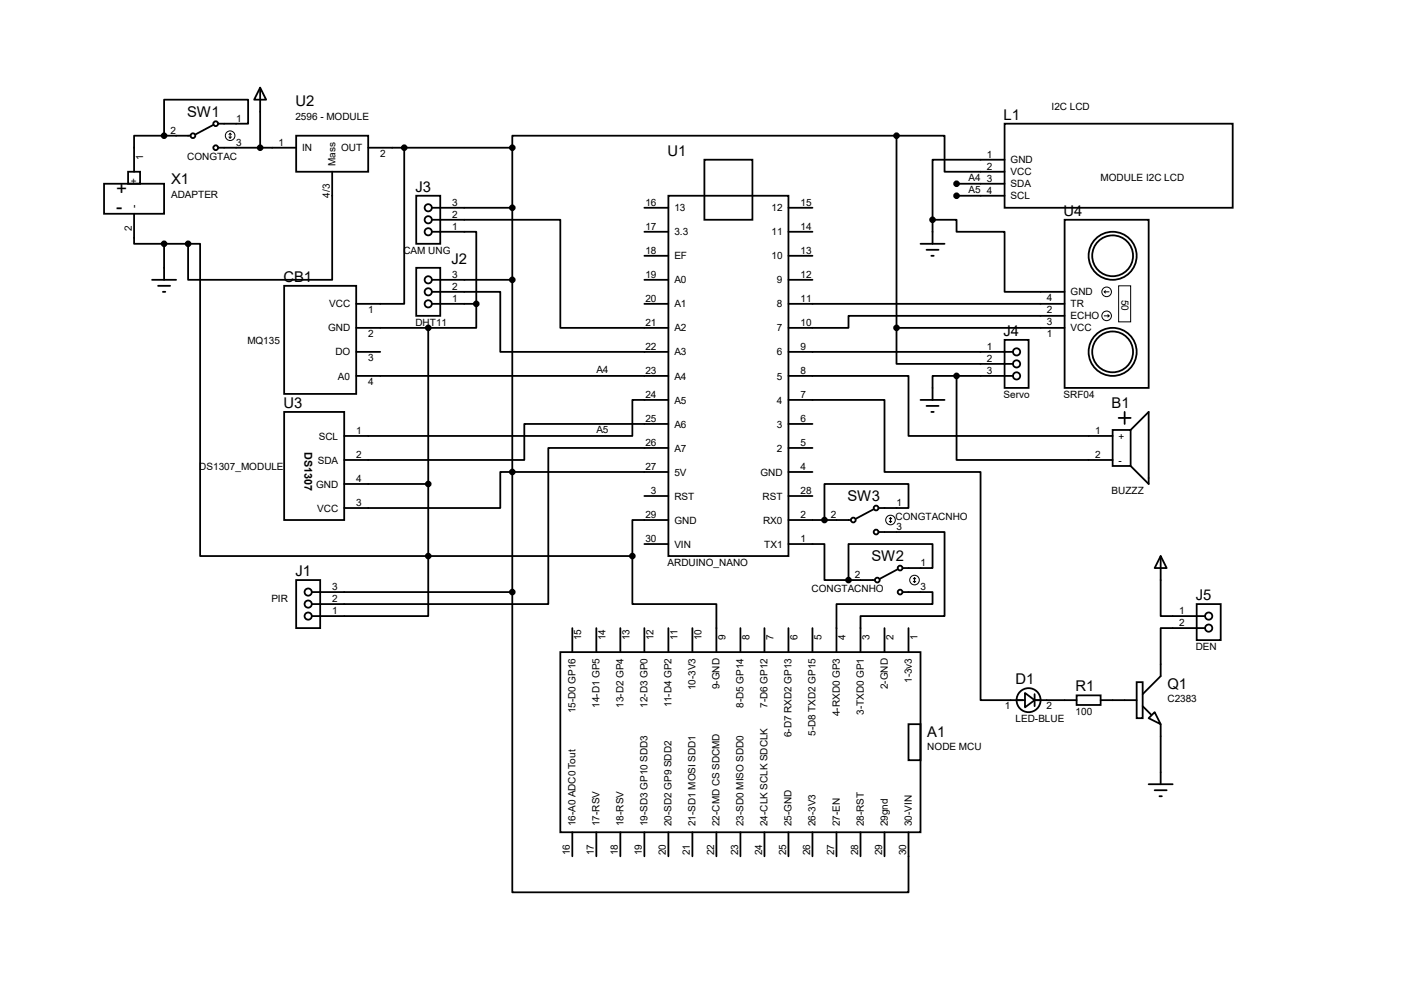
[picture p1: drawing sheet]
<svg xmlns="http://www.w3.org/2000/svg" width="297mm" height="210mm" viewBox="0 0 297 210" stroke-linecap="round" stroke-linejoin="round" font-family="sans-serif">
<g fill="none" stroke="#000" stroke-width=".38">
<path d="M55 18.5l1.3 2.6h-2.5zM55 18.5v12.7M22 38.9h12.7v6.3h-12.7zM27.1 36.3h2.5v2.6h-2.5zM34.7 28.7h-6.3v7.6M34.7 28.7h5.6M45.1 26.4l-3.8 2M46.1 26.2h6.4v-5.1h-17.8v7.6M46.1 31.2h16.6M62.7 28.7h15.2v7.6h-15.2zM70.3 36.3v22.9h-30.5v-7.6M77.9 31.2h30.5"/>
<path d="M85.5 31.2v33.1h-10.1M108.4 31.2v94M149 33.8h10.2v12.7h-10.2zM189.7 28.7h10.1v7.6h12.7M189.7 28.7h-81.3v2.5M189.7 28.7v40.6M202.4 38.9h10.1M212.5 26.2h48.3v17.7h-48.3zM212.5 33.8h-15.2v12.7M28.4 45.2v6.4h6.3M32.2 59.2h5.1M34.7 51.6h5.1"/>
<path d="M34.7 51.6v7.6M39.8 51.6h2.5v66h48.3M88.1 56.6h5v10.2h-5zM88.1 41.4h5v10.2h-5zM91.4 46.5h27.1v22.8h22.9M91.4 49h9.4v15.3M91.4 43.9h17M91.4 59.2h17M136.3 43.9h5.1M136.3 59.2h5.1M136.3 49h5.1M136.3 54.1h5.1"/>
<path d="M141.4 41.4h25.4v76.2h-25.4zM166.8 43.9h5.1M166.8 59.2h5.1M166.8 49h5.1M166.8 54.1h5.1M194.7 51.6h5.1M196 52.8h2.5M197 54.1h.5M197.3 46.5h5.1v2.5h10.1v12.7h12.7M197.3 46.5v5.1M202.4 41.4h10.1M225.2 46.5h17.8v35.5h-17.8z"/>
<path d="M33.4 60.5h2.6M34.5 61.7h.5M60.1 60.5h15.3v22.8h-15.3zM75.4 79.5h66M75.4 69.3h15.2M75.4 74.4h5M90.6 69.3v48.3M91.4 61.7h14.4v12.7h35.6M91.4 64.3h9.4M100.8 64.3v5h-10.2M136.3 64.3h5.1M166.8 79.5h25.4v12.7h43.2"/>
<path d="M166.8 64.3h58.4M166.8 74.4h47.5M189.7 69.3v7.7h24.6M189.7 69.3h35.5M202.4 79.5h-5.1v5.1M202.4 79.5v17.8h33M202.4 79.5h11.9M212.5 71.9h5.1v10.1h-5.1zM225.2 66.8h-45.7v2.5h-12.7M60.1 87.1h12.7v22.9h-12.7zM141.4 89.7h-30.5v7.6h-38.1M141.4 84.6h-7.6v7.6h-61"/>
<path d="M141.4 99.8h-35.6v7.6h-33M141.4 94.7h-25.4v33.1h-50M166.8 84.6h20.3v15.2h20.3v48.3h9.4M166.8 99.8h5.1M166.8 89.7h5.1M166.8 94.7h5.1M194.7 84.6h5.1M196 85.9h2.5M197 87.1h.5M235.4 90.9h3.8v7.7h-3.8zM236.6 88.4h2.6M237.9 87.1v2.6"/>
<path d="M239.2 90.9l3.8-3.8v15.3l-3.8-3.8M72.8 102.4h17.8M90.6 117.6v12.7h-24.6M90.6 117.6h43.2M133.8 117.6v10.2h17.8v10.1M136.3 104.9h5.1M136.3 115.1h5.1M141.4 110h-7.6v7.6M166.8 115.1h7.6v7.6h5.1M166.8 110h13.2M166.8 104.9h5.1M184.8 107.7l-3.8 2"/>
<path d="M185.8 112.5h14v17.8h-17.8v7.6M185.8 107.4h6.4v-5h-17.8v7.6M245.5 117.6l1.3 2.5h-2.5zM245.5 117.6v12.7h9.4M62.7 122.7h5v10.1h-5zM66 125.2h42.4M108.4 125.2v63.5h83.8v-12.7M118.5 137.9h76.2v38.1h-76.2zM121.1 132.8v5.1M126.2 132.8v5.1M131.2 132.8v5.1M136.3 132.8v5.1"/>
<path d="M141.4 132.8v5.1M146.5 132.8v5.1M156.6 132.8v5.1M161.7 132.8v5.1M166.8 132.8v5.1M171.9 132.8v5.1M179.5 122.7h5.6M187.1 132.8v5.1M189.9 120.4l-3.8 2M190.9 125.2h6.4v2.6h-20.3v10.1M190.9 120.1h6.4v-5h-17.8v7.6M192.2 132.8v5.1"/>
<path d="M253.2 127.8h5v7.6h-5zM254.9 132.8h-9.4v10.2l-3.8 3.8M192.2 153.2h2.5v7.6h-2.5zM216.8 146.6l2.1 1.5-2.1 1.5zM218.9 148.1h8.9M218.9 146.8v2.6M227.8 147.1h5v2h-5zM232.8 148.1h7.7M240.5 144.3h1.2v7.6h-1.2zM241.7 149.4l1.8 1.7M243 151.9l1.3-1.3 1.2 2.6zM245.5 153.2v12.7"/>
<path d="M121.1 176v5.1M126.2 176v5.1M131.2 176v5.1M136.3 176v5.1M141.4 176v5.1M146.5 176v5.1M151.6 176v5.1M156.6 176v5.1M161.7 176v5.1M166.8 176v5.1M171.9 176v5.1M177 176v5.1"/>
<path d="M182 176v5.1M187.1 176v5.1M243 165.9h5.1M244.3 167.1h2.5M245.3 168.4h.5"/>
<circle cx="40.8" cy="28.7" r=".51"/>
<circle cx="45.6" cy="31.2" r=".51"/>
<circle cx="45.6" cy="26.2" r=".51"/>
<circle cx="90.6" cy="43.9" r=".76"/>
<circle cx="90.6" cy="46.5" r=".76"/>
<circle cx="90.6" cy="59.2" r=".76"/>
<circle cx="90.6" cy="49" r=".76"/>
<circle cx="235.4" cy="54.1" r="5.1"/>
<circle cx="235.4" cy="54.1" r="4.3"/>
<circle cx="90.6" cy="64.3" r=".76"/>
<circle cx="90.6" cy="61.7" r=".76"/>
<circle cx="215.1" cy="79.5" r=".76"/>
<circle cx="215.1" cy="77" r=".76"/>
<circle cx="215.1" cy="74.4" r=".76"/>
<circle cx="235.4" cy="74.4" r="5.1"/>
<circle cx="235.4" cy="74.4" r="4.3"/>
<circle cx="180.5" cy="110" r=".51"/>
<circle cx="185.3" cy="107.4" r=".51"/>
<circle cx="185.3" cy="112.5" r=".51"/>
<circle cx="65.2" cy="130.3" r=".76"/>
<circle cx="65.2" cy="127.8" r=".76"/>
<circle cx="65.2" cy="125.2" r=".76"/>
<circle cx="185.6" cy="122.7" r=".51"/>
<circle cx="190.4" cy="120.1" r=".51"/>
<circle cx="190.4" cy="125.2" r=".51"/>
<circle cx="255.7" cy="132.8" r=".76"/>
<circle cx="255.7" cy="130.3" r=".76"/>
<circle cx="217.6" cy="148.1" r="2.54"/>
</g>
<g fill="none" stroke="#000" stroke-width=".21">
<path d="M48.4 29l.3 .2M48.7 28.2v1M48.7 28.2l-.3 .2M48.7 28.2l.2 .2M48.9 29l-.2 .2M233.6 66.8h1M233.6 61.7l.2 .3M233.6 61.7h1M233.8 61.5l-.2 .2M234.4 66.5l.2 .3M234.6 66.8l-.2 .3M236.6 60.5h2.6v7.6h-2.6z"/>
<path d="M188.1 110.2l.3 .3M188.4 109.5v1M188.4 109.5l-.3 .2M188.4 109.5l.2 .2M188.6 110.2l-.2 .3M193.2 122.9l.3 .3M193.5 122.2v1M193.5 122.2l-.3 .2M193.5 122.2l.2 .2M193.7 122.9l-.2 .3"/>
<circle cx="48.7" cy="28.7" r="1.02"/>
<circle cx="234.1" cy="66.8" r="1.02"/>
<circle cx="234.1" cy="61.7" r="1.02"/>
<circle cx="188.4" cy="110" r="1.02"/>
<circle cx="193.5" cy="122.7" r="1.02"/>
</g>
<g fill="#000" stroke="#000" stroke-width=".38">
<circle cx="34.7" cy="28.7" r=".51"/>
<circle cx="55" cy="31.2" r=".51"/>
<circle cx="85.5" cy="31.2" r=".51"/>
<circle cx="108.4" cy="31.2" r=".51"/>
<circle cx="189.7" cy="28.7" r=".51"/>
<circle cx="202.4" cy="38.9" r=".51"/>
<circle cx="34.7" cy="51.6" r=".51"/>
<circle cx="39.8" cy="51.6" r=".51"/>
<circle cx="108.4" cy="43.9" r=".51"/>
<circle cx="108.4" cy="59.2" r=".51"/>
<circle cx="197.3" cy="46.5" r=".51"/>
<circle cx="202.4" cy="41.4" r=".51"/>
<circle cx="90.6" cy="69.3" r=".51"/>
<circle cx="100.8" cy="64.3" r=".51"/>
<circle cx="189.7" cy="69.3" r=".51"/>
<circle cx="202.4" cy="79.5" r=".51"/>
<circle cx="108.4" cy="99.8" r=".51"/>
<circle cx="90.6" cy="117.6" r=".51"/>
<circle cx="90.6" cy="102.4" r=".51"/>
<circle cx="133.8" cy="117.6" r=".51"/>
<circle cx="174.4" cy="110" r=".51"/>
<circle cx="108.4" cy="125.2" r=".51"/>
<circle cx="179.5" cy="122.7" r=".51"/>
</g>
<g font-size="4">
<text x="24.6" y="41.2">+</text>
<text x="24.6" y="45">-</text>
</g>
<g font-size="3.1">
<text x="62.5" y="22.5">U2</text>
<text x="39.6" y="24.8">SW1</text>
<text x="212.3" y="25.3">L1</text>
<text x="141.2" y="32.9">U1</text>
<text x="36.2" y="39">X1</text>
<text x="87.9" y="40.6">J3</text>
<text x="225" y="45.6">U4</text>
<text x="59.9" y="59.6">CB1</text>
<text x="95.5" y="55.8">J2</text>
<text x="212.3" y="71">J4</text>
<text x="59.9" y="86.3">U3</text>
<text x="235.2" y="86.3">B1</text>
<text x="179.3" y="106">SW3</text>
<text x="184.4" y="118.7">SW2</text>
<text x="62.5" y="121.8">J1</text>
<text x="252.9" y="126.9">J5</text>
<text x="214.8" y="144.7">D1</text>
<text x="227.5" y="146.2">R1</text>
<text x="247" y="145.6">Q1</text>
<text x="196.2" y="155.8">A1</text>
</g>
<text font-size="2.3" x="64.4" y="95.7" transform="rotate(90 64.4 95.7)">DS1307</text>
<g font-size="2.1">
<text x="222.5" y="23.2">I2C LCD</text>
<text x="36.1" y="28.3">2</text>
<text x="50" y="25.8">1</text>
<text x="62.5" y="25.4">2596 - MODULE</text>
<text x="30.3" y="33.8" transform="rotate(-90 30.3 33.8)">1</text>
<text x="39.6" y="33.9">CONGTAC</text>
<text x="50" y="30.9">3</text>
<text x="58.9" y="30.9">1</text>
<text x="63.9" y="32">IN</text>
<text x="71" y="35.1" transform="rotate(-90 71 35.1)">Mass</text>
<text x="72.2" y="32">OUT</text>
<text x="80.4" y="33.2">2</text>
<text x="208.8" y="33.4">1</text>
<text x="208.8" y="35.9">2</text>
<text x="213.8" y="34.5">GND</text>
<text x="29" y="38.8" transform="rotate(-90 29 38.8)">+</text>
<text x="36.2" y="41.9">ADAPTER</text>
<text x="69.8" y="41.8" transform="rotate(-90 69.8 41.8)">4/3</text>
<text x="204.9" y="38.3">A4</text>
<text x="204.9" y="40.9">A5</text>
<text x="208.8" y="38.5">3</text>
<text x="208.8" y="41">4</text>
<text x="213.8" y="37.1">VCC</text>
<text x="213.8" y="39.6">SDA</text>
<text x="232.8" y="38.3">MODULE I2C LCD</text>
<text x="29" y="43.9" transform="rotate(-90 29 43.9)">-</text>
<text x="95.7" y="46.1">2</text>
<text x="95.7" y="43.6">3</text>
<text x="136.5" y="43.6">16</text>
<text x="142.7" y="44.7">13</text>
<text x="163.2" y="44.7">12</text>
<text x="169.3" y="43.6">15</text>
<text x="213.8" y="42.2">SCL</text>
<text x="27.9" y="48.9" transform="rotate(-90 27.9 48.9)">2</text>
<text x="85.3" y="53.7">CAM UNG</text>
<text x="95.7" y="48.6">1</text>
<text x="136.5" y="48.6">17</text>
<text x="136.5" y="53.7">18</text>
<text x="142.7" y="49.8">3.3</text>
<text x="163.2" y="49.8">11</text>
<text x="169.3" y="48.6">14</text>
<text x="169.3" y="53.7">13</text>
<text x="95.7" y="58.8">3</text>
<text x="136.5" y="58.8">19</text>
<text x="142.7" y="54.9">EF</text>
<text x="142.7" y="59.9">A0</text>
<text x="163.2" y="54.9">10</text>
<text x="164.3" y="59.9">9</text>
<text x="169.3" y="58.8">12</text>
<text x="69.6" y="65">VCC</text>
<text x="95.7" y="63.9">1</text>
<text x="95.7" y="61.3">2</text>
<text x="136.5" y="63.9">20</text>
<text x="142.7" y="65">A1</text>
<text x="164.3" y="65">8</text>
<text x="169.3" y="63.9">11</text>
<text x="221.5" y="63.7">4</text>
<text x="226.5" y="65">TR</text>
<text x="226.5" y="62.5">GND</text>
<text x="237.2" y="63.4" transform="rotate(90 237.2 63.4)">50</text>
<text x="69.4" y="70.1">GND</text>
<text x="77.9" y="66.2">1</text>
<text x="77.9" y="71.3">2</text>
<text x="87.9" y="69">DHT11</text>
<text x="136.5" y="69">21</text>
<text x="142.7" y="70.1">A2</text>
<text x="164.3" y="70.1">7</text>
<text x="169.3" y="69">10</text>
<text x="221.5" y="66.2">2</text>
<text x="221.5" y="68.7">3</text>
<text x="221.5" y="71.3">1</text>
<text x="226.5" y="67.6">ECHO</text>
<text x="226.5" y="70.1">VCC</text>
<text x="52.3" y="72.8">MQ135</text>
<text x="71" y="75.2">DO</text>
<text x="77.9" y="76.4">3</text>
<text x="136.5" y="74">22</text>
<text x="142.7" y="75.2">A3</text>
<text x="164.3" y="75.2">6</text>
<text x="169.3" y="74">9</text>
<text x="208.8" y="74">1</text>
<text x="208.8" y="76.6">2</text>
<text x="71.5" y="80.3">A0</text>
<text x="77.9" y="81.4">4</text>
<text x="126.2" y="79">A4</text>
<text x="136.5" y="79.1">23</text>
<text x="142.7" y="80.3">A4</text>
<text x="164.3" y="80.3">5</text>
<text x="169.3" y="79.1">8</text>
<text x="208.8" y="79.1">3</text>
<text x="136.5" y="84.2">24</text>
<text x="136.5" y="89.3">25</text>
<text x="142.7" y="85.3">A5</text>
<text x="164.3" y="85.3">4</text>
<text x="169.3" y="84.2">7</text>
<text x="169.3" y="89.3">6</text>
<text x="212.3" y="84.2">Servo</text>
<text x="225" y="84.2">SRF04</text>
<text x="67.4" y="93">SCL</text>
<text x="75.4" y="91.8">1</text>
<text x="126.2" y="91.7">A5</text>
<text x="136.5" y="94.4">26</text>
<text x="142.7" y="90.4">A6</text>
<text x="142.7" y="95.5">A7</text>
<text x="164.3" y="90.4">3</text>
<text x="164.3" y="95.5">2</text>
<text x="169.3" y="94.4">5</text>
<text x="231.6" y="91.8">1</text>
<text x="236.6" y="93">+</text>
<text x="42.2" y="99.4">DS1307_MODULE</text>
<text x="67.2" y="98">SDA</text>
<text x="75.4" y="102">4</text>
<text x="75.4" y="96.9">2</text>
<text x="136.5" y="99.4">27</text>
<text x="142.7" y="100.6">5V</text>
<text x="160.9" y="100.6">GND</text>
<text x="169.3" y="99.4">4</text>
<text x="231.6" y="96.9">2</text>
<text x="236.6" y="98">-</text>
<text x="66.9" y="103.1">GND</text>
<text x="75.4" y="107.1">3</text>
<text x="137.7" y="104.5">3</text>
<text x="142.7" y="105.7">RST</text>
<text x="161.3" y="105.7">RST</text>
<text x="169.3" y="104.5">28</text>
<text x="189.7" y="107.1">1</text>
<text x="235.2" y="104.5">BUZZZ</text>
<text x="67.1" y="108.2">VCC</text>
<text x="136.5" y="109.6">29</text>
<text x="142.7" y="110.7">GND</text>
<text x="161.4" y="110.7">RX0</text>
<text x="169.3" y="109.6">2</text>
<text x="175.8" y="109.6">2</text>
<text x="189.4" y="110.1">CONGTACNHO</text>
<text x="189.7" y="112.1">3</text>
<text x="136.5" y="114.7">30</text>
<text x="141.2" y="119.7">ARDUINO_NANO</text>
<text x="142.7" y="115.8">VIN</text>
<text x="161.7" y="115.8">TX1</text>
<text x="169.3" y="114.7">1</text>
<text x="194.7" y="119.8">1</text>
<text x="70.3" y="124.8">3</text>
<text x="171.7" y="125.3">CONGTACNHO</text>
<text x="180.8" y="122.3">2</text>
<text x="194.7" y="124.8">3</text>
<text x="57.4" y="127.3">PIR</text>
<text x="70.3" y="129.9">1</text>
<text x="70.3" y="127.4">2</text>
<text x="249.4" y="129.9">1</text>
<text x="123" y="135.4" transform="rotate(-90 123 135.4)">15</text>
<text x="128.1" y="135.4" transform="rotate(-90 128.1 135.4)">14</text>
<text x="133.1" y="135.4" transform="rotate(-90 133.1 135.4)">13</text>
<text x="138.2" y="135.4" transform="rotate(-90 138.2 135.4)">12</text>
<text x="143.3" y="135.4" transform="rotate(-90 143.3 135.4)">11</text>
<text x="148.4" y="135.4" transform="rotate(-90 148.4 135.4)">10</text>
<text x="153.5" y="135.4" transform="rotate(-90 153.5 135.4)">9</text>
<text x="158.5" y="135.4" transform="rotate(-90 158.5 135.4)">8</text>
<text x="163.6" y="135.4" transform="rotate(-90 163.6 135.4)">7</text>
<text x="168.7" y="135.4" transform="rotate(-90 168.7 135.4)">6</text>
<text x="173.8" y="135.4" transform="rotate(-90 173.8 135.4)">5</text>
<text x="178.9" y="135.4" transform="rotate(-90 178.9 135.4)">4</text>
<text x="183.9" y="135.4" transform="rotate(-90 183.9 135.4)">3</text>
<text x="189" y="135.4" transform="rotate(-90 189 135.4)">2</text>
<text x="194.1" y="135.4" transform="rotate(-90 194.1 135.4)">1</text>
<text x="249.4" y="132.5">2</text>
<text x="252.9" y="137.5">DEN</text>
<text x="126.8" y="149.7" transform="rotate(-90 126.8 149.7)">14-D1 GP5</text>
<text x="131.9" y="149.7" transform="rotate(-90 131.9 149.7)">13-D2 GP4</text>
<text x="137" y="149.7" transform="rotate(-90 137 149.7)">12-D3 GP0</text>
<text x="142.1" y="149.6" transform="rotate(-90 142.1 149.6)">11-D4 GP2</text>
<text x="147.2" y="146" transform="rotate(-90 147.2 146)">10-3V3</text>
<text x="152.2" y="145.8" transform="rotate(-90 152.2 145.8)">9-GND</text>
<text x="157.3" y="149.7" transform="rotate(-90 157.3 149.7)">8-D5 GP14</text>
<text x="162.4" y="149.7" transform="rotate(-90 162.4 149.7)">7-D6 GP12</text>
<text x="187.8" y="145.8" transform="rotate(-90 187.8 145.8)">2-GND</text>
<text x="192.9" y="144.4" transform="rotate(-90 192.9 144.4)">1-3v3</text>
<text x="247" y="148.5">C2383</text>
<text x="121.8" y="150.9" transform="rotate(-90 121.8 150.9)">15-D0 GP16</text>
<text x="167.5" y="155.9" transform="rotate(-90 167.5 155.9)">6-D7 RXD2 GP13</text>
<text x="172.6" y="155.6" transform="rotate(-90 172.6 155.6)">5-D8 TXD2 GP15</text>
<text x="177.6" y="151.5" transform="rotate(-90 177.6 151.5)">4-RXD0 GP3</text>
<text x="182.7" y="151.2" transform="rotate(-90 182.7 151.2)">3-TXD0 GP1</text>
<text x="212.6" y="150">1</text>
<text x="214.8" y="152.7">LED-BLUE</text>
<text x="221.4" y="150">2</text>
<text x="227.5" y="151.2">100</text>
<text x="196.2" y="158.7">NODE MCU</text>
<text x="121.8" y="174.8" transform="rotate(-90 121.8 174.8)">16-A0 ADC0 Tout</text>
<text x="126.8" y="174.8" transform="rotate(-90 126.8 174.8)">17-RSV</text>
<text x="131.9" y="174.8" transform="rotate(-90 131.9 174.8)">18-RSV</text>
<text x="137" y="174.8" transform="rotate(-90 137 174.8)">19-SD3 GP10 SDD3</text>
<text x="142.1" y="174.8" transform="rotate(-90 142.1 174.8)">20-SD2 GP9 SDD2</text>
<text x="147.2" y="174.8" transform="rotate(-90 147.2 174.8)">21-SD1 MOSI SDD1</text>
<text x="152.2" y="174.8" transform="rotate(-90 152.2 174.8)">22-CMD CS SDCMD</text>
<text x="157.3" y="174.8" transform="rotate(-90 157.3 174.8)">23-SD0 MISO SDD0</text>
<text x="162.4" y="174.8" transform="rotate(-90 162.4 174.8)">24-CLK SCLK SDCLK</text>
<text x="167.5" y="174.8" transform="rotate(-90 167.5 174.8)">25-GND</text>
<text x="172.6" y="174.8" transform="rotate(-90 172.6 174.8)">26-3V3</text>
<text x="177.6" y="174.8" transform="rotate(-90 177.6 174.8)">27-EN</text>
<text x="182.7" y="174.8" transform="rotate(-90 182.7 174.8)">28-RST</text>
<text x="187.8" y="174.8" transform="rotate(-90 187.8 174.8)">29gnd</text>
<text x="192.9" y="174.8" transform="rotate(-90 192.9 174.8)">30-VIN</text>
<text x="120.6" y="180.9" transform="rotate(-90 120.6 180.9)">16</text>
<text x="125.6" y="180.9" transform="rotate(-90 125.6 180.9)">17</text>
<text x="130.7" y="180.9" transform="rotate(-90 130.7 180.9)">18</text>
<text x="135.8" y="180.9" transform="rotate(-90 135.8 180.9)">19</text>
<text x="140.9" y="180.9" transform="rotate(-90 140.9 180.9)">20</text>
<text x="146" y="180.9" transform="rotate(-90 146 180.9)">21</text>
<text x="151" y="180.9" transform="rotate(-90 151 180.9)">22</text>
<text x="156.1" y="180.9" transform="rotate(-90 156.1 180.9)">23</text>
<text x="161.2" y="180.9" transform="rotate(-90 161.2 180.9)">24</text>
<text x="166.3" y="180.9" transform="rotate(-90 166.3 180.9)">25</text>
<text x="171.4" y="180.9" transform="rotate(-90 171.4 180.9)">26</text>
<text x="176.4" y="180.9" transform="rotate(-90 176.4 180.9)">27</text>
<text x="181.5" y="180.9" transform="rotate(-90 181.5 180.9)">28</text>
<text x="186.6" y="180.9" transform="rotate(-90 186.6 180.9)">29</text>
<text x="191.7" y="180.9" transform="rotate(-90 191.7 180.9)">30</text>
</g>
</svg>
